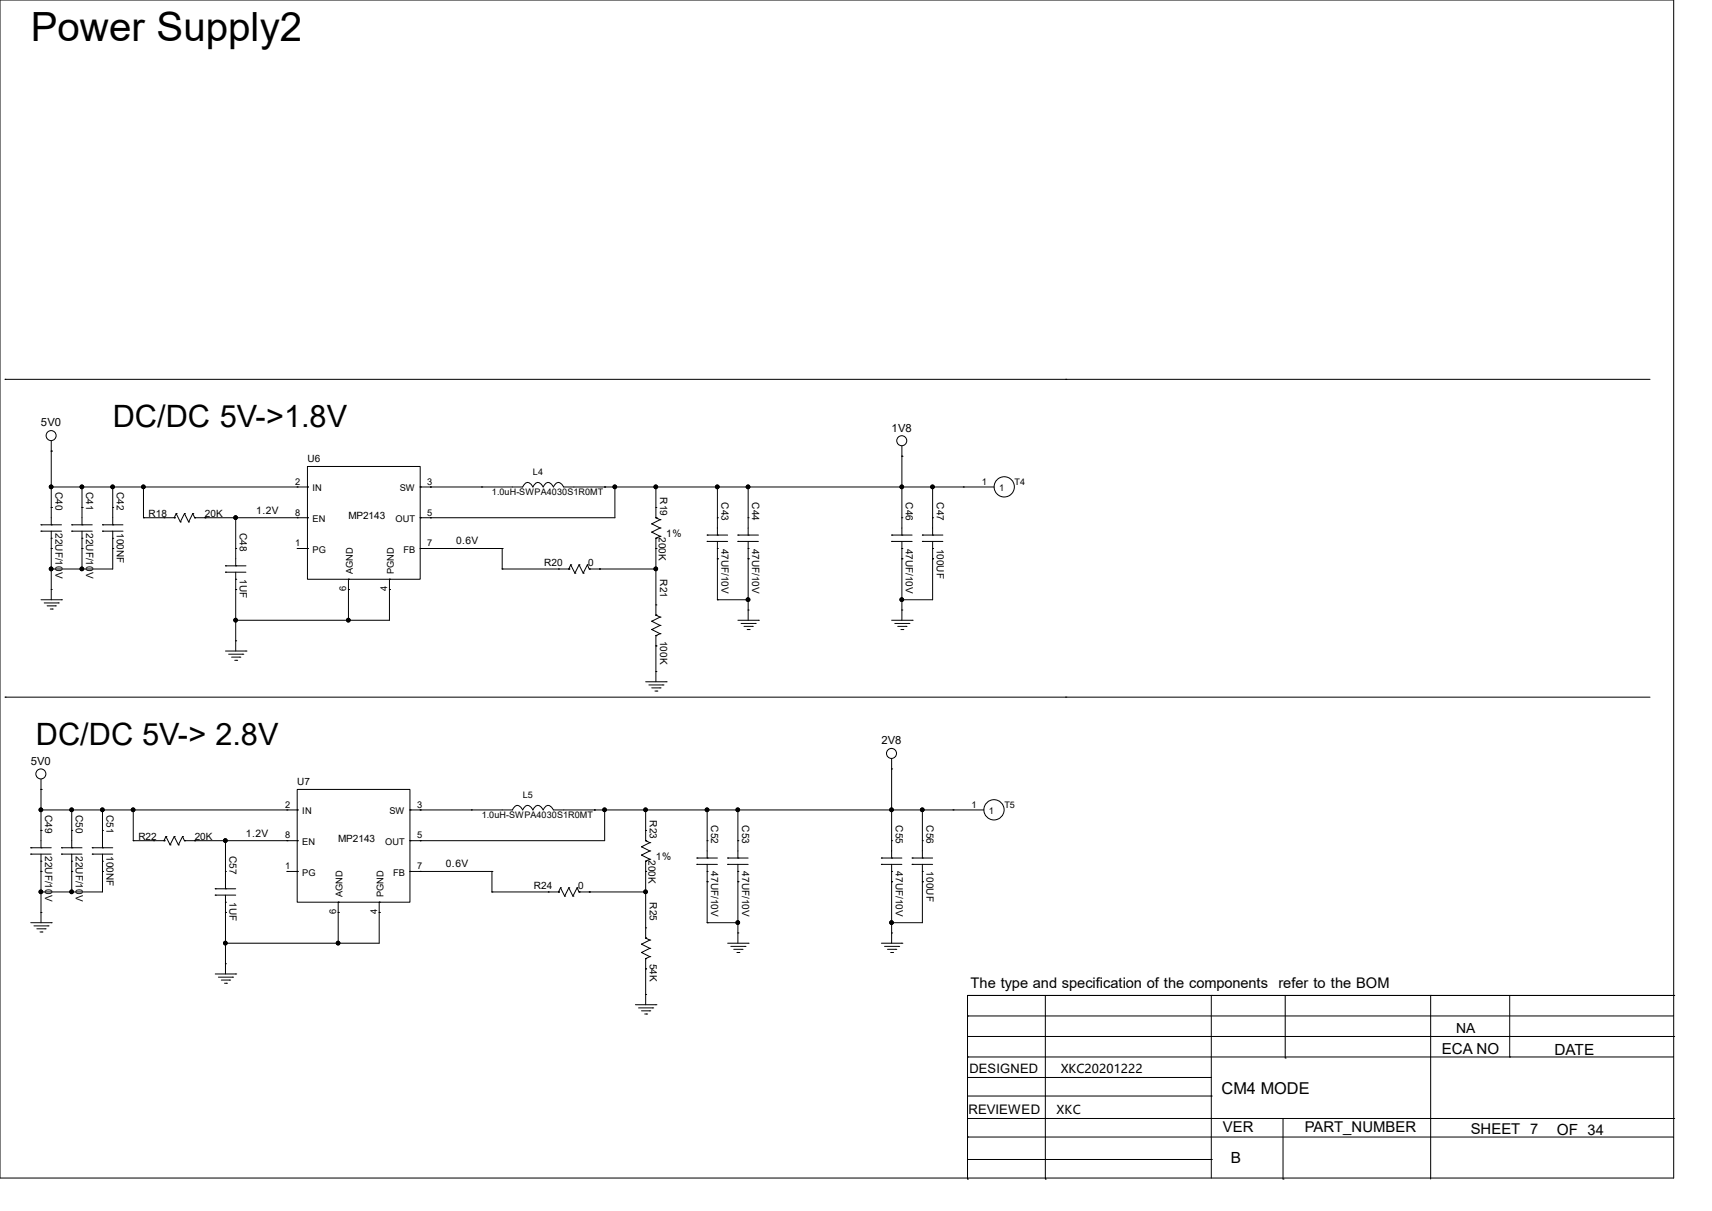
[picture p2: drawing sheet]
<svg xmlns="http://www.w3.org/2000/svg" width="297mm" height="210mm" viewBox="0 0 297 210" stroke-linecap="round" stroke-linejoin="round" font-family="sans-serif">
<g fill="none" stroke="#000" stroke-width=".17">
<path d="M0 0h290.4v204.3h-290.4zM.9 65.8h.1M.9 65.8h285.4M8.9 78.2h.1M8.9 76.5v14.5M156.5 79.1h.1M156.5 77.3v15.5M184.9 65.8h.1M7.1 92.1h.1M7.1 91h.1M7.1 92.1h3.6M7.1 91h3.6"/>
<path d="M8.9 88h.1M8.9 95.1h.1M8.9 98.7h.1M8.9 84.5h.1M8.9 93.3h.1M8.9 91h.1M8.9 84.5h44.4M8.9 92.1v11.9M12.4 92.1h.1M12.4 91h.1M12.4 92.1h3.6M12.4 91h3.6"/>
<path d="M14.2 88h.1M14.2 84.5h.1M14.2 98.7h.1M14.2 95.1h.1M14.2 93.3h.1M14.2 91h.1M14.2 84.5v6.5M14.2 92.1v6.6M17.8 92.1h.1M17.8 91h.1M17.8 92.1h3.5M17.8 91h3.5"/>
<path d="M19.6 84.5h.1M19.6 95.1h.1M19.6 93.3h.1M19.6 91h.1M19.6 88h.1M19.6 92.1v6.6h-10.7M19.6 84.5v6.5M24.9 84.5h.1M24.9 89.8h.1M24.9 89.8h5.3M24.9 84.5v5.3M28.4 89.8h.1"/>
<path d="M30.2 89.8h.1M30.6 89.1h.1M30.6 89.1l.7 1.4M30.6 89.1l-.4 .7M31.3 90.5h.1M32 89.1h.1M32 89.1l.7 1.4M32 89.1l-.7 1.4M32.7 90.5h.1M33.4 89.1h.1M33.4 89.1l-.7 1.4M33.4 89.1l.4 .7"/>
<path d="M33.8 89.8h.1M33.8 89.8h19.5M35.6 89.8h.1M39.1 99.2h.1M39.1 98.1h.1M39.1 99.2h3.6M39.1 98.1h3.6M40.9 89.8h.1M40.9 98.1h.1M40.9 95.1h.1M40.9 89.8v8.3M40.9 99.2v13.7"/>
<path d="M51.6 95.1h.1M51.6 84.5h.1M51.6 89.8h.1M51.6 95.1h1.7M53.3 80.9h19.6v19.6h-19.6zM53.3 84.5h.1M53.3 95.1h.1M53.3 89.8h.1M72.9 84.5h17.8l.4-.7a.91 .91 0 0 1 1.4 .7l.4-.7a.91 .91 0 0 1 1.3 .7l.5-.7a.91 .91 0 0 1 1.3 .7l.5-.7a.91 .91 0 0 1 1.3 .7h74.7M72.9 84.5h.1M72.9 95.1h.1M72.9 89.8h.1"/>
<path d="M72.9 95.1h14.2M74.7 89.8h.1M74.7 84.5h.1M74.7 95.1h.1M83.6 84.5h.1M87.1 95.1h.1M87.1 98.7h.1M87.1 95.1v3.6M87.1 98.7h11.6M96.9 98.7h.1M98.7 98.7h.1M99 98h.1"/>
<path d="M99 98l.7 1.4M99 98l-.3 .7M99.7 99.4h.1M100.5 98h.1M100.5 98l.7 1.4M100.5 98l-.8 1.4M101.2 99.4h.1M101.9 98h.1M101.9 98l-.7 1.4M101.9 98l.3 .7M102.2 98.7h.1M102.2 98.7h11.6"/>
<path d="M104 98.7h.1M104.9 84.5h.1M106.7 84.5h.1M106.7 84.5v5.3h-33.8M113.1 90.8h.1M113.1 92.3h.1M113.1 90.8l1.4 .8M113.1 92.3l1.4 .7M113.8 84.5h.1M113.8 98.7h.1M113.8 95.1h.1M113.8 93.3h.1"/>
<path d="M113.8 89.8h.1M113.8 88h.1M113.8 84.5v5.3M113.8 93.3v13.4M113.8 89.8l.7 .3M114.5 91.6h.1M114.5 90.1h.1M114.5 93h.1M114.5 91.6l-1.4 .7M114.5 90.1l-1.4 .7M114.5 93l-.7 .3M122.7 93.9h.1"/>
<path d="M122.7 92.8h.1M122.7 93.9h3.5M122.7 92.8h3.5M124.5 84.5h.1M124.5 96.9h.1M124.5 95.1h.1M124.5 92.8h.1M124.5 89.8h.1M124.5 84.5v8.3M124.5 93.9v10.1M128 93.9h.1M128 92.8h.1"/>
<path d="M128 93.9h3.6M128 92.8h3.6M129.8 84.5h.1M129.8 96.9h.1M129.8 95.1h.1M129.8 92.8h.1M129.8 89.8h.1M129.8 84.5v8.3M129.8 93.9v13.7M154.7 93.9h.1M154.7 92.8h.1M154.7 93.9h3.5"/>
<path d="M154.7 92.8h3.5M156.5 84.5h.1M156.5 96.9h.1M156.5 95.1h.1M156.5 92.8h.1M156.5 89.8h.1M156.5 93.9v13.7M160 93.9h.1M160 92.8h.1M160 93.9h3.6M160 92.8h3.6M161.8 84.5h.1"/>
<path d="M161.8 96.9h.1M161.8 95.1h.1M161.8 92.8h.1M161.8 89.8h.1M161.8 84.5v8.3M161.8 93.9v10.1h-5.3M167.1 84.5h.1M7.1 104h3.6M7.7 104.6h2.4M8.2 105.1h1.4M8.7 105.6h.4M8.9 102.2h.1"/>
<path d="M9.1 105.6h.1M9.6 105.1h.1M10.1 104.6h.1M10.7 104h.1M39.1 112.9h3.6M39.7 113.5h2.4M40.2 114h1.4M40.7 114.5h.4M40.9 107.6h.1M40.9 102.2h.1M40.9 111.1h.1M40.9 100.5h.1"/>
<path d="M41.1 114.5h.1M41.6 114h.1M42.1 113.5h.1M42.7 112.9h.1M60.5 102.2h.1M60.5 107.6h.1M60.5 100.5h.1M60.5 100.5v7.1M67.6 102.2h.1M67.6 100.5h.1M67.6 100.5v7.1h-26.7M112 118.2h3.6"/>
<path d="M112.6 118.8h2.4M113.1 107.7h.1M113.1 109.2h.1M113.1 119.3h1.4M113.1 107.7l1.4 .8M113.1 109.2l1.4 .7M113.6 119.8h.4M113.8 112h.1M113.8 116.5h.1M113.8 110.2h.1M113.8 106.7h.1M113.8 104.9h.1"/>
<path d="M113.8 110.2v8M113.8 106.7l.7 .3M114 119.8h.1M114.5 119.3h.1M114.5 108.5h.1M114.5 107h.1M114.5 109.9h.1M114.5 108.5l-1.4 .7M114.5 107l-1.4 .7M114.5 109.9l-.7 .3M115 118.8h.1M115.6 118.2h.1"/>
<path d="M124.5 104h.1M124.5 104h5.3M128 107.6h3.6M128.6 108.1h2.4M129.1 108.6h1.4M129.6 109.2h.4M129.8 104h.1M129.8 105.8h.1M130 109.2h.1M130.5 108.6h.1M131 108.1h.1M131.6 107.6h.1"/>
<path d="M154.7 107.6h3.5M155.2 108.1h2.5M155.7 108.6h1.5M156.3 109.2h.3M156.5 104h.1M156.5 105.8h.1M156.6 109.2h.1M157.2 108.6h.1M157.7 108.1h.1M158.2 107.6h.1M.9 120.9h.1M.9 120.9h285.4"/>
<path d="M7.1 136.9h.1M7.1 135.1v11.9M51.6 136.9h19.5v19.6h-19.5zM154.7 133.3h.1M154.7 131.6v17.2M184.9 120.9h.1M5.3 148.1h.1M5.3 147h.1M5.3 148.1h3.6M5.3 147h3.6M7.1 144h.1M7.1 151.1h.1"/>
<path d="M7.1 154.7h.1M7.1 140.5h.1M7.1 158.2h.1M7.1 149.4h.1M7.1 147h.1M7.1 140.5h44.5M7.1 148.1v11.9M10.7 148.1h.1M10.7 147h.1M10.7 148.1h3.5M10.7 147h3.5M12.4 140.5h.1"/>
<path d="M12.4 154.7h.1M12.4 151.1h.1M12.4 149.4h.1M12.4 147h.1M12.4 144h.1M12.4 140.5v6.5M12.4 148.1v6.6M16 148.1h.1M16 147h.1M16 148.1h3.6M16 147h3.6M17.8 140.5h.1"/>
<path d="M17.8 151.1h.1M17.8 149.4h.1M17.8 147h.1M17.8 144h.1M17.8 148.1v6.6h-10.7M17.8 140.5v6.5M23.1 140.5h.1M23.1 145.8h.1M23.1 145.8h5.3M23.1 140.5v5.3M26.7 145.8h.1M28.4 145.8h.1"/>
<path d="M28.8 145.1h.1M28.8 145.1l.7 1.4M28.8 145.1l-.4 .7M29.5 146.5h.1M30.2 145.1h.1M30.2 145.1l.7 1.4M30.2 145.1l-.7 1.4M30.9 146.5h.1M31.7 145.1h.1M31.7 145.1l-.8 1.4M31.7 145.1l.3 .7M32 145.8h.1"/>
<path d="M32 145.8h19.6M33.8 145.8h.1M37.3 155.2h.1M37.3 154.1h.1M37.3 155.2h3.6M37.3 154.1h3.6M39.1 145.8h.1M39.1 158.2h.1M39.1 156.5h.1M39.1 154.1h.1M39.1 151.1h.1M39.1 145.8v8.3"/>
<path d="M39.1 155.2v13.7M49.8 151.1h.1M49.8 140.5h.1M49.8 145.8h.1M49.8 151.1h1.8M51.6 140.5h.1M51.6 151.1h.1M51.6 145.8h.1M58.7 158.2h.1M58.7 156.5h.1M58.7 156.5v7.1M65.8 158.2h.1"/>
<path d="M65.8 156.5h.1M65.8 156.5v7.1h-26.7M71.1 140.5h.1M71.1 151.1h.1M71.1 145.8h.1M71.1 140.5h17.8l.4-.7a.91 .91 0 0 1 1.4 .7l.4-.7a.91 .91 0 0 1 1.4 .7l.4-.7a.91 .91 0 0 1 1.3 .7l.5-.7a.91 .91 0 0 1 1.3 .7h74.7M71.1 151.1h14.2M72.9 145.8h.1M72.9 140.5h.1M72.9 151.1h.1M81.8 140.5h.1M85.3 151.1h.1"/>
<path d="M85.3 154.7h.1M85.3 151.1v3.6M85.3 154.7h11.6M95.1 154.7h.1M96.9 154.7h.1M97.2 154h.1M97.2 154l.8 1.4M97.2 154l-.3 .7M98 155.4h.1M98.7 154h.1M98.7 154l.7 1.4M98.7 154l-.7 1.4"/>
<path d="M99.4 155.4h.1M100.1 154h.1M100.1 154l-.7 1.4M100.1 154l.4 .7M100.5 154.7h.1M100.5 154.7h11.5M102.2 154.7h.1M103.1 140.5h.1M104.9 140.5h.1M104.9 140.5v5.3h-33.8M111.3 146.9h.1M111.3 148.3h.1"/>
<path d="M111.3 146.9l1.4 .7M111.3 148.3l1.4 .7M112 140.5h.1M112 154.7h.1M112 151.1h.1M112 149.4h.1M112 145.8h.1M112 144h.1M112 140.5v5.3M112 149.4v13.3M112 145.8l.7 .3M112.7 147.6h.1"/>
<path d="M112.7 146.1h.1M112.7 149h.1M112.7 147.6l-1.4 .7M112.7 146.1l-1.4 .8M112.7 149l-.7 .4M120.9 149.9h.1M120.9 148.8h.1M120.9 149.9h3.6M120.9 148.8h3.6M122.7 140.5h.1M122.7 152.9h.1M122.7 151.1h.1"/>
<path d="M122.7 148.8h.1M122.7 145.8h.1M122.7 140.5v8.3M122.7 149.9v10.1M126.2 149.9h.1M126.2 148.8h.1M126.2 149.9h3.6M126.2 148.8h3.6M128 140.5h.1M128 152.9h.1M128 151.1h.1M128 148.8h.1"/>
<path d="M128 145.8h.1M128 140.5v8.3M128 149.9v13.7M152.9 149.9h.1M152.9 148.8h.1M152.9 149.9h3.6M152.9 148.8h3.6M154.7 140.5h.1M154.7 152.9h.1M154.7 151.1h.1M154.7 148.8h.1M154.7 145.8h.1"/>
<path d="M154.7 149.9v13.7M158.2 149.9h.1M158.2 148.8h.1M158.2 149.9h3.6M158.2 148.8h3.6M160 140.5h.1M160 152.9h.1M160 151.1h.1M160 148.8h.1M160 145.8h.1M160 140.5v8.3M160 149.9v10.1h-5.3"/>
<path d="M165.4 140.5h.1M5.3 160h3.6M5.9 160.6h2.4M6.4 161.1h1.4M6.9 161.6h.4M7.3 161.6h.1M7.8 161.1h.1M8.3 160.6h.1M8.9 160h.1M37.3 168.9h3.6M37.9 169.5h2.4M38.4 170h1.4"/>
<path d="M38.9 170.5h.4M39.1 163.6h.1M39.1 167.1h.1M39.3 170.5h.1M39.8 170h.1M40.3 169.5h.1M40.9 168.9h.1M58.7 163.6h.1M110.2 174.2h3.6M110.8 174.8h2.4M111.3 163.7h.1M111.3 165.2h.1"/>
<path d="M111.3 175.3h1.4M111.3 163.7l1.4 .8M111.3 165.2l1.4 .7M111.8 175.9h.4M112 168h.1M112 172.5h.1M112 166.2h.1M112 162.7h.1M112 160.9h.1M112 166.2v8M112 162.7l.7 .3M112.2 175.9h.1"/>
<path d="M112.7 175.3h.1M112.7 164.5h.1M112.7 163h.1M112.7 165.9h.1M112.7 164.5l-1.4 .7M112.7 163l-1.4 .7M112.7 165.9l-.7 .3M113.2 174.8h.1M113.8 174.2h.1M122.7 160h.1M122.7 160h5.3M126.2 163.6h3.6"/>
<path d="M126.8 164.1h2.4M127.3 164.6h1.4M127.8 165.2h.4M128 160h.1M128 161.8h.1M128.2 165.2h.1M128.7 164.6h.1M129.2 164.1h.1M129.8 163.6h.1M152.9 163.6h3.6M153.5 164.1h2.4M154 164.6h1.4"/>
<path d="M154.5 165.2h.4M154.7 160h.1M154.7 161.8h.1M154.9 165.2h.1M155.4 164.6h.1M155.9 164.1h.1M156.5 163.6h.1M167.9 176.2h.1M167.9 176.2h122.5M167.9 179.7h122.5M181.4 172.6v31.9M210.1 172.6h.1"/>
<path d="M210.1 172.6v31.7M223 172.6v10.9M248.2 172.6h.1M248.2 172.6v31.9M261.9 172.6v10.7M290.4 172.6h.1M290.4 179.7h.1M290.4 172.6h-122.5v31.9M167.9 186.9h.1M167.9 197.2h.1M167.9 183.3h.1M167.9 186.9h42.2"/>
<path d="M167.9 194h122.5M167.9 197.2h122.5M167.9 183.3h122.5M167.9 190.1h42.2M210.1 190.1h.1M222.6 194v10.5M223 183.5h.1M261.9 183.3h.1M290.4 194h.1M167.9 204.5h.1M167.9 201.1h42.2M181.4 204.5h.1"/>
<path d="M210.1 201.1h.1M222.6 204.5h.1"/>
<circle cx="8.9" cy="75.5" r=".87"/>
<circle cx="156.4" cy="76.4" r=".87"/>
<circle cx="174.2" cy="84.4" r="1.76"/>
<circle cx="7.1" cy="134.2" r=".87"/>
<circle cx="154.7" cy="130.7" r=".87"/>
<circle cx="172.4" cy="140.4" r="1.76"/>
</g>
<g fill="#000" stroke="#000" stroke-width=".17">
<circle cx="8.9" cy="98.7" r=".32"/>
<circle cx="8.9" cy="84.4" r=".32"/>
<circle cx="14.2" cy="98.7" r=".32"/>
<circle cx="14.2" cy="84.4" r=".32"/>
<circle cx="19.5" cy="84.4" r=".32"/>
<circle cx="24.9" cy="84.4" r=".32"/>
<circle cx="40.9" cy="89.8" r=".32"/>
<circle cx="106.7" cy="84.4" r=".32"/>
<circle cx="113.8" cy="98.7" r=".32"/>
<circle cx="113.8" cy="84.4" r=".32"/>
<circle cx="124.4" cy="84.4" r=".32"/>
<circle cx="129.8" cy="84.4" r=".32"/>
<circle cx="156.4" cy="84.4" r=".32"/>
<circle cx="161.8" cy="84.4" r=".32"/>
<circle cx="40.9" cy="107.5" r=".32"/>
<circle cx="60.4" cy="107.5" r=".32"/>
<circle cx="129.8" cy="104" r=".32"/>
<circle cx="156.4" cy="104" r=".32"/>
<circle cx="7.1" cy="154.7" r=".32"/>
<circle cx="7.1" cy="140.4" r=".32"/>
<circle cx="12.4" cy="140.4" r=".32"/>
<circle cx="12.4" cy="154.7" r=".32"/>
<circle cx="17.8" cy="140.4" r=".32"/>
<circle cx="23.1" cy="140.4" r=".32"/>
<circle cx="39.1" cy="145.8" r=".32"/>
<circle cx="104.9" cy="140.4" r=".32"/>
<circle cx="112" cy="154.7" r=".32"/>
<circle cx="112" cy="140.4" r=".32"/>
<circle cx="122.7" cy="140.4" r=".32"/>
<circle cx="128" cy="140.4" r=".32"/>
<circle cx="128" cy="160" r=".32"/>
<circle cx="154.7" cy="160" r=".32"/>
<circle cx="154.7" cy="140.4" r=".32"/>
<circle cx="160" cy="140.4" r=".32"/>
<circle cx="39.1" cy="163.6" r=".32"/>
<circle cx="58.7" cy="163.6" r=".32"/>
</g>
<text font-size="7" x="5.3" y="7.2">Power Supply2</text>
<g font-size="5.3">
<text x="19.6" y="74.1">DC/DC 5V-&gt;1.8V</text>
<text x="6.2" y="129.2">DC/DC 5V-&gt; 2.8V</text>
</g>
<text font-size="2.8" x="211.9" y="189.8">CM4 MODE</text>
<g font-size="2.7">
<text x="269.7" y="182.9">DATE</text>
<text x="270.1" y="196.8">OF 34</text>
<text x="213.5" y="201.7">B</text>
</g>
<g font-size="2.6">
<text x="250.1" y="182.8">ECA NO</text>
<text x="212.1" y="196.3">VER</text>
<text x="226.4" y="196.3">PART_NUMBER</text>
<text x="255.1" y="196.7">SHEET 7</text>
</g>
<text font-size="2.5" x="168.4" y="171.4">The type and specification of the components refer to the BOM</text>
<text font-size="2.4" x="252.6" y="179.1">NA</text>
<text font-size="2.3" x="168" y="193.2">REVIEWED</text>
<text font-size="2.2" x="168.2" y="186.1">DESIGNED</text>
<g font-size="2.1">
<text x="184" y="186.1">XKC20201222</text>
<text x="183.3" y="193.2">XKC</text>
</g>
<g font-size="1.9">
<text x="7.1" y="74">5V0</text>
<text x="154.7" y="74.8">1V8</text>
<text x="152.9" y="129.1">2V8</text>
<text x="5.3" y="132.6">5V0</text>
</g>
<g font-size="1.8">
<text x="44.4" y="89.1">1.2V</text>
<text x="79.1" y="94.4">0.6V</text>
<text x="115.6" y="93.2">1%</text>
<text x="42.7" y="145.1">1.2V</text>
<text x="113.8" y="149.2">1%</text>
<text x="77.3" y="150.4">0.6V</text>
</g>
<g font-size="1.7">
<text x="53.3" y="80.2">U6</text>
<text x="9.6" y="85.3" transform="rotate(90 9.6 85.3)">C40</text>
<text x="14.9" y="85.3" transform="rotate(90 14.9 85.3)">C41</text>
<text x="20.3" y="85.3" transform="rotate(90 20.3 85.3)">C42</text>
<text x="25.8" y="89.6">R18</text>
<text x="35.6" y="89.6">20K</text>
<text x="60.5" y="90">MP2143</text>
<text x="114.5" y="86.2" transform="rotate(90 114.5 86.2)">R19</text>
<text x="125.2" y="87.1" transform="rotate(90 125.2 87.1)">C43</text>
<text x="130.5" y="87.1" transform="rotate(90 130.5 87.1)">C44</text>
<text x="157.2" y="87.1" transform="rotate(90 157.2 87.1)">C46</text>
<text x="162.5" y="87.1" transform="rotate(90 162.5 87.1)">C47</text>
<text x="9.6" y="92.5" transform="rotate(90 9.6 92.5)">22UF/10V</text>
<text x="14.9" y="92.5" transform="rotate(90 14.9 92.5)">22UF/10V</text>
<text x="20.3" y="92.5" transform="rotate(90 20.3 92.5)">100NF</text>
<text x="41.6" y="92.5" transform="rotate(90 41.6 92.5)">C48</text>
<text x="114.3" y="93.2" transform="rotate(90 114.3 93.2)">200K</text>
<text x="125.2" y="95.1" transform="rotate(90 125.2 95.1)">47UF/10V</text>
<text x="130.5" y="95.1" transform="rotate(90 130.5 95.1)">47UF/10V</text>
<text x="157.2" y="95.1" transform="rotate(90 157.2 95.1)">47UF/10V</text>
<text x="162.5" y="95.1" transform="rotate(90 162.5 95.1)">100UF</text>
<text x="41.6" y="100.5" transform="rotate(90 41.6 100.5)">1UF</text>
<text x="94.4" y="98.2">R20</text>
<text x="102.1" y="98.2">0</text>
<text x="114.5" y="100.5" transform="rotate(90 114.5 100.5)">R21</text>
<text x="114.5" y="111.1" transform="rotate(90 114.5 111.1)">100K</text>
<text x="51.6" y="136.2">U7</text>
<text x="7.8" y="141.4" transform="rotate(90 7.8 141.4)">C49</text>
<text x="13.2" y="141.4" transform="rotate(90 13.2 141.4)">C50</text>
<text x="18.5" y="141.4" transform="rotate(90 18.5 141.4)">C51</text>
<text x="112.7" y="142.2" transform="rotate(90 112.7 142.2)">R23</text>
<text x="123.4" y="143.1" transform="rotate(90 123.4 143.1)">C52</text>
<text x="128.7" y="143.1" transform="rotate(90 128.7 143.1)">C53</text>
<text x="155.4" y="143.1" transform="rotate(90 155.4 143.1)">C55</text>
<text x="160.7" y="143.1" transform="rotate(90 160.7 143.1)">C56</text>
<text x="7.8" y="148.5" transform="rotate(90 7.8 148.5)">22UF/10V</text>
<text x="13.2" y="148.5" transform="rotate(90 13.2 148.5)">22UF/10V</text>
<text x="18.5" y="148.5" transform="rotate(90 18.5 148.5)">100NF</text>
<text x="24" y="145.6">R22</text>
<text x="33.8" y="145.6">20K</text>
<text x="39.8" y="148.5" transform="rotate(90 39.8 148.5)">C57</text>
<text x="58.7" y="146">MP2143</text>
<text x="112.5" y="149.2" transform="rotate(90 112.5 149.2)">200K</text>
<text x="92.6" y="154.2">R24</text>
<text x="100.3" y="154.2">0</text>
<text x="123.4" y="151.1" transform="rotate(90 123.4 151.1)">47UF/10V</text>
<text x="128.7" y="151.1" transform="rotate(90 128.7 151.1)">47UF/10V</text>
<text x="155.4" y="151.1" transform="rotate(90 155.4 151.1)">47UF/10V</text>
<text x="160.7" y="151.1" transform="rotate(90 160.7 151.1)">100UF</text>
<text x="39.8" y="156.5" transform="rotate(90 39.8 156.5)">1UF</text>
<text x="112.7" y="156.5" transform="rotate(90 112.7 156.5)">R25</text>
<text x="112.7" y="167.1" transform="rotate(90 112.7 167.1)">54K</text>
</g>
<g font-size="1.6">
<text x="92.5" y="82.3">L4</text>
<text x="51.2" y="84.1">2</text>
<text x="51.2" y="89.4">8</text>
<text x="54.2" y="85.2">IN</text>
<text x="69.3" y="85.2">SW</text>
<text x="74.1" y="84.1">3</text>
<text x="74.1" y="89.4">5</text>
<text x="85.3" y="85.9">1.0uH-SWPA4030S1R0MT</text>
<text x="170.3" y="84.1">1</text>
<text x="173.4" y="85.2">1</text>
<text x="176" y="84.1">T4</text>
<text x="51.2" y="94.7">1</text>
<text x="54.2" y="95.8">PG</text>
<text x="54.2" y="90.5">EN</text>
<text x="68.6" y="90.5">OUT</text>
<text x="70" y="95.8">FB</text>
<text x="74.1" y="94.7">7</text>
<text x="61.2" y="99.6" transform="rotate(-90 61.2 99.6)">AGND</text>
<text x="68.3" y="99.6" transform="rotate(-90 68.3 99.6)">PGND</text>
<text x="60.1" y="102.6" transform="rotate(-90 60.1 102.6)">6</text>
<text x="67.2" y="102.6" transform="rotate(-90 67.2 102.6)">4</text>
<text x="49.4" y="140.1">2</text>
<text x="52.5" y="141.2">IN</text>
<text x="67.6" y="141.2">SW</text>
<text x="72.3" y="140.1">3</text>
<text x="83.6" y="141.9">1.0uH-SWPA4030S1R0MT</text>
<text x="90.7" y="138.3">L5</text>
<text x="168.6" y="140.1">1</text>
<text x="171.6" y="141.2">1</text>
<text x="174.2" y="140.1">T5</text>
<text x="49.4" y="145.4">8</text>
<text x="52.5" y="146.5">EN</text>
<text x="66.8" y="146.5">OUT</text>
<text x="72.3" y="145.4">5</text>
<text x="49.4" y="150.7">1</text>
<text x="52.5" y="151.8">PG</text>
<text x="59.4" y="155.6" transform="rotate(-90 59.4 155.6)">AGND</text>
<text x="66.5" y="155.6" transform="rotate(-90 66.5 155.6)">PGND</text>
<text x="68.2" y="151.8">FB</text>
<text x="72.3" y="150.7">7</text>
<text x="58.3" y="158.6" transform="rotate(-90 58.3 158.6)">6</text>
<text x="65.4" y="158.6" transform="rotate(-90 65.4 158.6)">4</text>
</g>
</svg>
